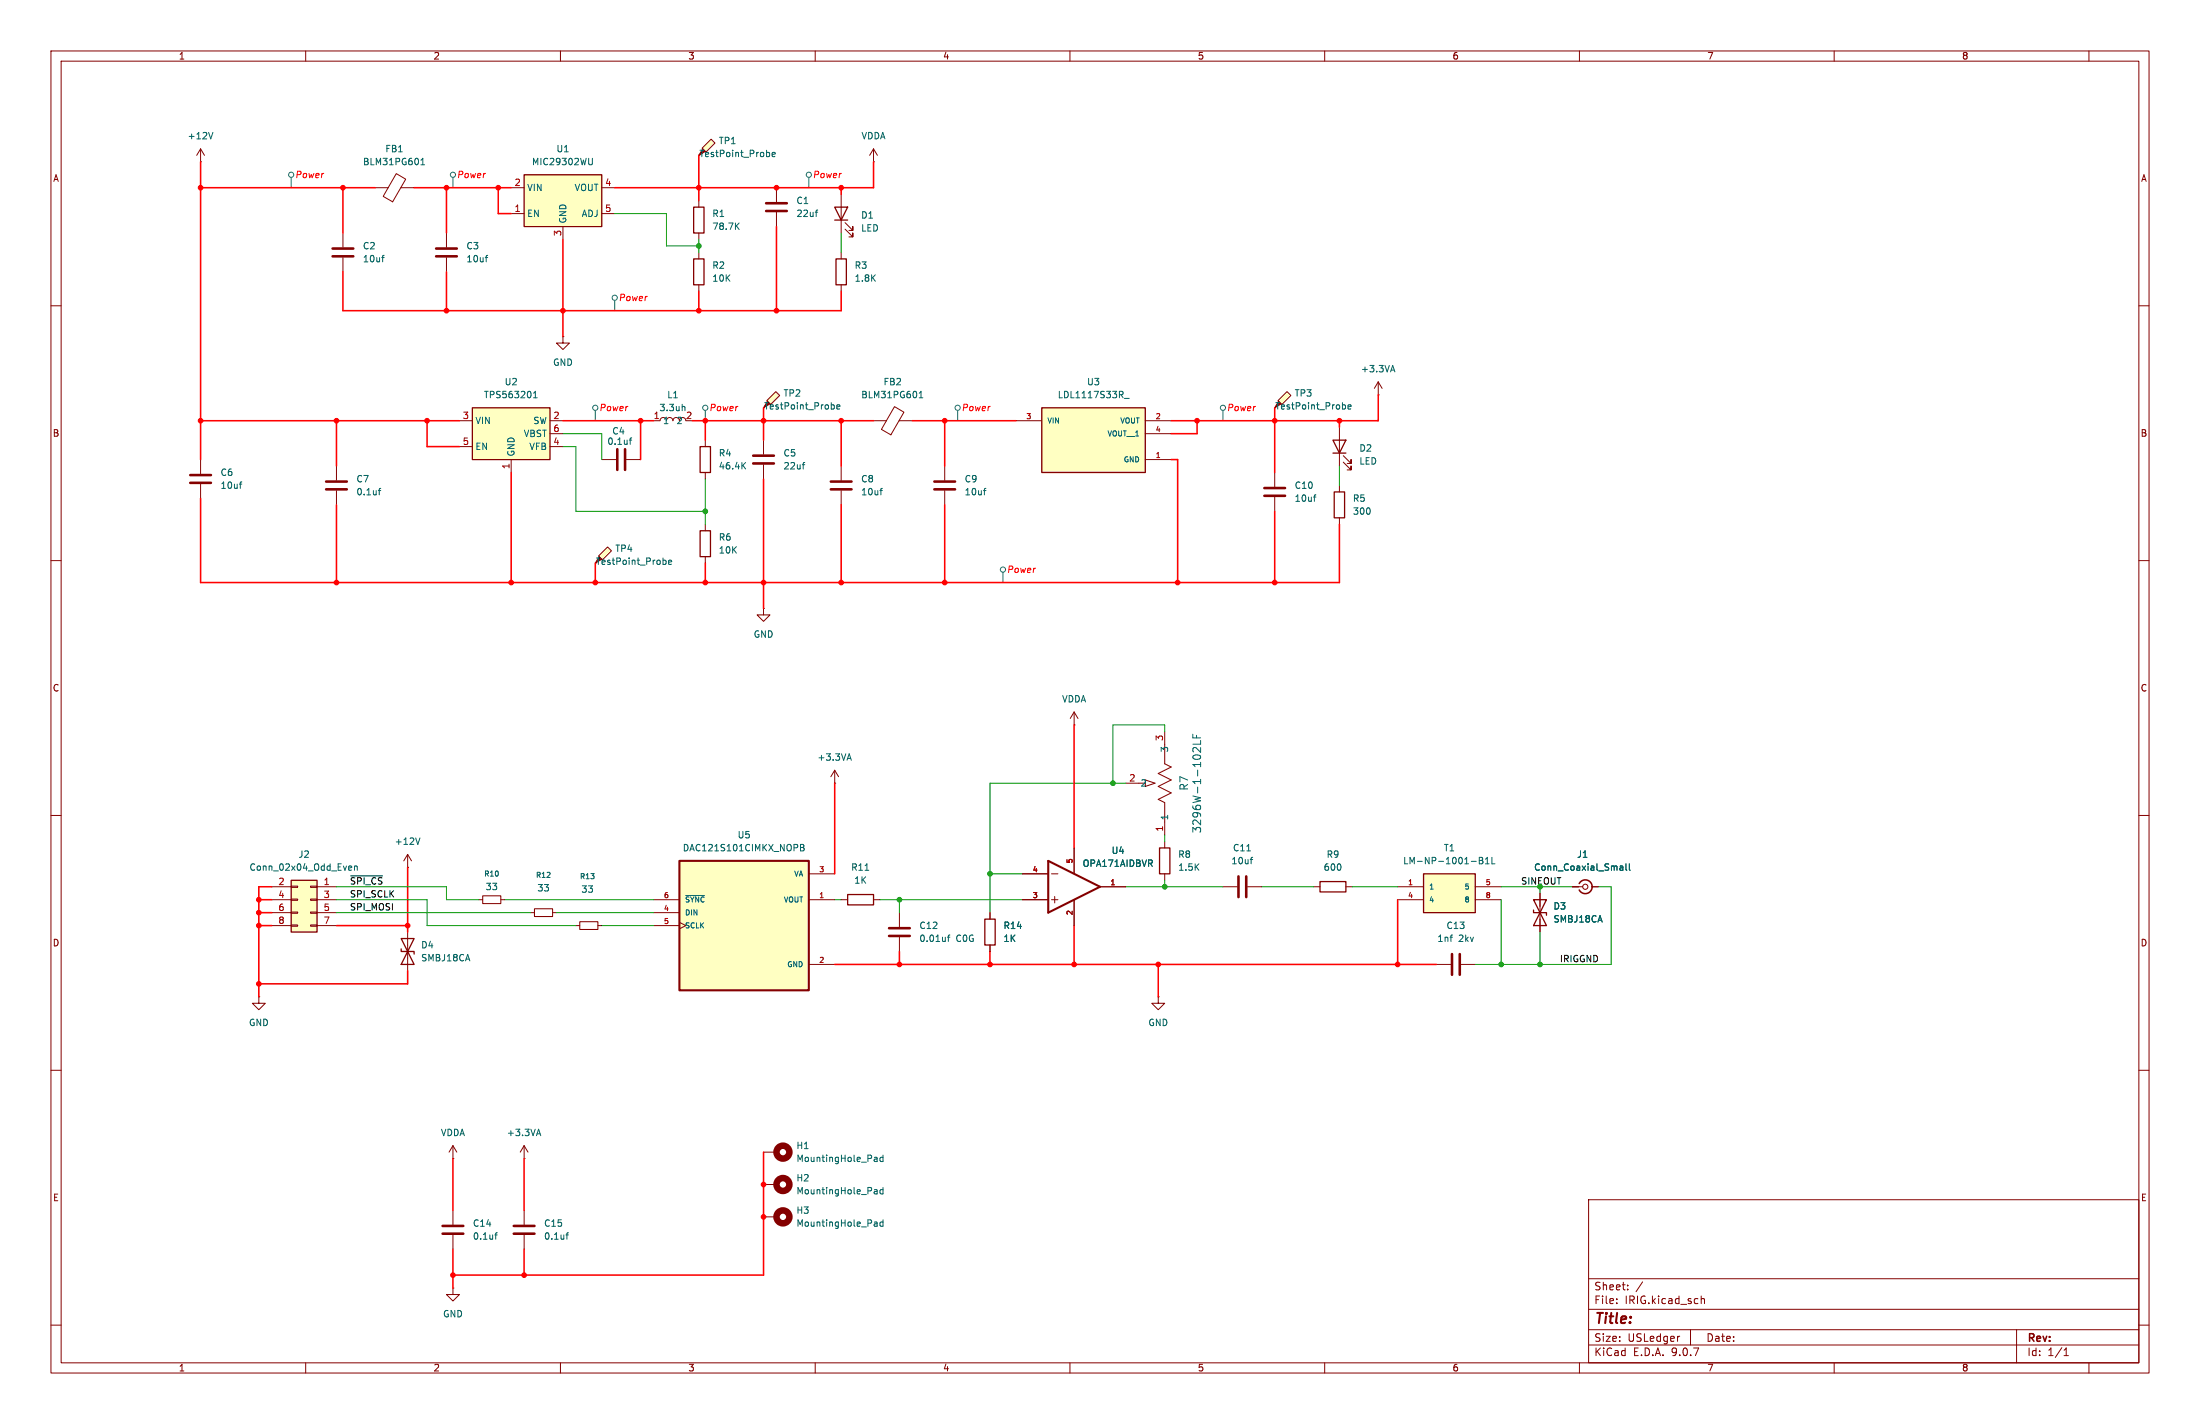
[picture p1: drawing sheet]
<svg xmlns="http://www.w3.org/2000/svg" width="432mm" height="279mm" viewBox="0 0 432 279" stroke-linecap="round" stroke-linejoin="round" font-family="sans-serif">
<g fill="none" stroke="#840000" stroke-width=".2">
<path d="M10 10h411.8v259.4h-411.8zM12 12h407.8v255.4h-407.8zM60 10v2M110 10v2M160 10v2M210 10v2M260 10v2M310 10v2M360 10v2M410 10v2M137.2 39.4v1.2M137.2 45.7v1.3"/>
<path d="M10 60h2M419.8 60h2M10 110h2M419.8 110h2M10 160h2M419.8 160h2M227.3 195.6v1.3h1.3l-1.3 1.2-1.2-1.2h1.2M227.3 195.6h.1M10 210h2M419.8 210h2M149.9 232.4h2.5M149.9 238.8h2.5"/>
<path d="M149.9 226.1h2.5M311.8 235.4h108v32h-108zM10 260h2M311.8 256.9h108M311.8 250.9h108M317.3 255.6v.2M317.3 254.9v.1M319.5 252.9v.2M319.5 252.2v.1M322.4 251.5l-1.3 1.9M333.9 254.3v1.5M333.9 254.9l.2-.1 .4 .1v.9"/>
<path d="M419.8 260h2M60 267.4v2M110 267.4v2M160 267.4v2M210 267.4v2M260 267.4v2M310 267.4v2M311.8 263.9h108M311.8 260.9h108M329.5 262.2h.2M331.8 260.9v3M360 267.4v2"/>
<path d="M395.8 260.9v6.5M405.1 266h.9M405.1 264.9l.4-.4v1.5M410 267.4v2"/>
</g>
<path d="M136.1 40.6h2.1v5.1h-2.1z" fill="none" stroke="#840000" stroke-width=".25"/>
<g fill="none" stroke="#006464" stroke-width=".2">
<path d="M144.5 44.3l.6 .7M145.1 43.8l-.8 .7M171.7 227.1l.5 .1v.7M171.7 233.4l.5 .2v.7M171.7 239.8l.5 .1v.7M172.2 234.2l-.5 .1M172.2 233.7l-.5 .1M172.2 227.8l-.5 .1M172.2 227.4h-.5M173.3 233.5l-.3-.1-.3 .3 .1 .5h.5M173.3 226.6v1.3M173.3 233v1.3"/>
<path d="M173.3 239.3v1.3M173.3 227.1h-.3l-.3 .2 .1 .5h.5M173.3 239.8h-.3l-.3 .2 .1 .5h.5M172.2 240.5l-.5 .1M172.2 240.1h-.5"/>
</g>
<g fill="none" stroke="#840000" stroke-width="1.3">
<circle cx="153.7" cy="226.1" r="1.27"/>
<circle cx="153.7" cy="232.4" r="1.27"/>
<circle cx="153.7" cy="238.8" r="1.27"/>
</g>
<path d="M102.9 34.3h15.2v10.2h-15.2z" fill="#ffffc2"/>
<path d="M102.9 34.3h15.2v10.2h-15.2zM163.8 40.6h2.6l-1.3 2.6zM163.8 43.2h2.6M164.1 50.8h2v5.1h-2zM193.3 180.3h2v5.1h-2z" fill="none" stroke="#840000" stroke-width=".25"/>
<g fill="none" stroke="#840000" stroke-width=".2">
<path d="M100.3 36.8h2.6M118.1 36.8h2.5M152.4 36.8v2.8M165.1 38.1v7.6M100.3 41.9h2.6M110.5 44.5v2.5M118.1 41.9h2.5M152.4 41.7v2.8M165.1 49.5v1.3M165.1 55.9v1.3M165.9 45l1.5 1.5v-.8v.8h-.8M165.9 43.7l1.5 1.5v-.7v.7h-.8"/>
<path d="M194.3 179.1v1.2M240 174h2.8M244.9 174h2.7M194.3 185.4v1.3"/>
</g>
<path d="M116.3 31.1v1l-.2 .2h-.3M160 41.6h.5M160.5 41.2l-.2 .1M244.7 166.9h.7M245.4 168.6h.5M245.9 168.2l-.3 .1" fill="none" stroke="#006464" stroke-width=".2"/>
<path d="M150.4 39.9h4M150.4 41.4h4M243.1 172v4M244.6 172v4" fill="none" stroke="#840000" stroke-width=".51"/>
<path d="M137.8 29.1l1.8-1.8 .7 .8-1.7 1.7z" fill="#ffffc2"/>
<g fill="none" stroke="#840000" stroke-width=".2">
<path d="M39.4 31.8h.1M39.4 29.2v2.6M39.4 29.2l-.8 1.3M39.4 29.2l.7 1.3M73.7 36.8h2.5M77.8 34.1l1.8 1.1-2.5 4.4-1.9-1.1zM78.7 36.8h2.6M137.8 29.1l1.8-1.8 .7 .8-1.7 1.7zM171.4 31.8h.1M171.4 29.2l-.7 1.3M171.4 29.2l.8 1.3M171.4 29.2v2.6"/>
<path d="M137.2 49.5v1.3M137.2 55.9v1.3M110.5 66v1.3h1.3l-1.3 1.3-1.3-1.3h1.3M110.5 66h.1M39.4 90.2v2.8M39.4 95v2.8M66 91.4v2.8M66 96.3v2.8M149.9 86.4v2.8M149.9 91.2v2.8M165.1 91.4v2.8M165.1 96.3v2.8"/>
<path d="M185.4 91.4v2.8M185.4 96.3v2.8M149.9 119.4v1.3h1.2l-1.2 1.2-1.3-1.2h1.3M149.9 119.4h.1M210.8 139.7l-.7 1.3M210.8 139.7l.8 1.3M210.8 139.7v2.5M210.8 142.2h.1M176.5 179.1v2.8M200.7 171.5h5M200.7 176.5h5M206.4 171.5h1.2"/>
<path d="M206.4 176.5h1.2M207 175.9v1.3M210.8 166.4v5.1M210.8 176.5v5.1M215.9 174h5.1M308.6 174h2M312.4 174h1.3M176.5 183.9v2.8"/>
<circle cx="311.1" cy="174" r=".51"/>
</g>
<g fill="none" stroke="#006464" stroke-width=".2">
<path d="M41.8 26l-.4 1.2M82.6 32.3h.7M82.6 31.4l.4-.3v1.2M150.8 29.9l.3 .2v.4l-.3 .2M151.5 30.3l.6-.1v-.2l-.4-.1-.2 .2 .1 .6h.5M47 95h.5M47.5 94.6h-.3M74.3 96.3h.4M74.7 95.8l-.3 .2v1.1M157.5 91.2h.5M158 90.7l-.3 .1M172.7 96.3h.5"/>
<path d="M173.2 95.8l-.2 .1M193 96.3h.5M193.5 95.8l-.2 .1M318 170h.5v.8M318 170.7h.5M318.5 170.2l-.5 .1M319.1 169.5v1.1l.2 .2M319.8 169.5v1.1l.2 .2M186 183.9h.4M186.4 183.5l-.3 .1v1.1"/>
</g>
<path d="M310 173.4a1.35 1.35 0 0 1 2-.5 1.35 1.35 0 0 1 0 2.1 1.35 1.35 0 0 1-2-.4" fill="none" stroke="#840000" stroke-width=".3"/>
<path d="M37.3 93.2h4.1M37.3 94.7h4.1M64 94.5h4.1M64 96h4.1M147.8 89.4h4.1M147.8 90.9h4.1M163.1 94.5h4M163.1 96h4M183.4 94.5h4.1M183.4 96h4.1M174.5 182.1h4.1M174.5 183.6h4.1" fill="none" stroke="#840000" stroke-width=".51"/>
<path d="M136.1 50.8h2.1v5.1h-2.1z" fill="none" stroke="#840000" stroke-width=".25"/>
<path d="M205.7 168.9l10.2 5.1-10.2 5.1z" fill="none" stroke="#840000" stroke-width=".41"/>
<path d="M150.5 78.6l1.8-1.8 .7 .8-1.7 1.8z" fill="#ffffc2"/>
<g fill="none" stroke="#840000" stroke-width=".2">
<path d="M150.5 78.6l1.8-1.8 .7 .8-1.7 1.8zM175.6 79.8l1.8 1.1-2.5 4.4-1.9-1zM270.5 77.5h.1M270.5 74.9l-.8 1.3M270.5 74.9l.8 1.3M270.5 74.9v2.6M118.1 90.2h2.8M122.9 90.2h2.8M128.3 82.6l1.2-.1a.63 .63 0 0 1 .7-.6 .63 .63 0 0 1 .6 .7v-.1a.63 .63 0 0 1 .7-.6 .63 .63 0 0 1 .6 .7v-.1a.63 .63 0 0 1 .6-.6 .63 .63 0 0 1 .6 .7l.1-.1a.63 .63 0 0 1 .6-.6 .63 .63 0 0 1 .6 .7M138.4 86.4v1.2M138.4 92.7v1.3M171.4 82.6h2.6"/>
<path d="M176.5 82.6h2.6M138.4 102.9v1.2M138.4 109.2v1.3M221 153.7h2.5M224.8 153l1.9 .7-1.9 .6M228.6 143.5v6.4l1.3 .6-2.6 1.3 2.6 1.2-2.6 1.3 2.6 1.3-2.6 1.2 1.3 .7v6.3M228.6 165.1v1.3M228.6 171.5v1.2"/>
</g>
<g fill="none" stroke="#006464" stroke-width=".2">
<path d="M134.1 79.7l.3 .2v.7M163.5 79.4l.3 .3v.3l-.3 .3M164.2 79.8l.6-.1v-.2l-.4-.1-.2 .2 .1 .6h.5M180.4 78h.7M180.4 77.1l.4-.3v1.2M273 72.6h.7M273.4 71.7l.4 1.3M123.5 86.3h.5M124 85.9l-.3 .2v1.1M145.8 91.3l.5 .7M146.3 90.7l-.7 .8M234.1 144.1v.7h1.5"/>
<path d="M234.8 144.3v.5M235.6 146.7v.9l-1-.9h-.3l-.2 .3 .2 .5M235.6 145.3v.7h-1.5"/>
</g>
<path d="M137.4 87.6h2v5.1h-2zM137.4 104.1h2v5.1h-2zM227.6 166.4h2v5.1h-2z" fill="none" stroke="#840000" stroke-width=".25"/>
<path d="M121.2 88.1v4.1M122.7 88.1v4.1" fill="none" stroke="#840000" stroke-width=".51"/>
<path d="M92.7 80h15.2v10.2h-15.2z" fill="#ffffc2"/>
<path d="M92.7 80h15.2v10.2h-15.2z" fill="none" stroke="#840000" stroke-width=".25"/>
<path d="M90.2 82.6h2.5M90.2 87.6h2.5M100.3 90.2v2.5M107.9 82.6h2.6M107.9 87.6h2.6M107.9 85.1h2.6M281.9 189.2h2.8M286.8 189.2h2.8" fill="none" stroke="#840000" stroke-width=".2"/>
<path d="M104.7 78h.7M104.7 77.1l.4-.3v1.2M284.6 183.9h.5M285 183.5h.1" fill="none" stroke="#006464" stroke-width=".2"/>
<path d="M285 187.2v4.1M286.5 187.2v4.1" fill="none" stroke="#840000" stroke-width=".51"/>
<path d="M279.4 171.5h10.2v7.6h-10.2z" fill="#ffffc2"/>
<path d="M259.1 173h5.1v2h-5.1zM279.4 171.5h10.2v7.6h-10.2zM301 176.5h2.5l-2.5 5.1h2.5zM301 178.6v.5h2.5v.5" fill="none" stroke="#840000" stroke-width=".25"/>
<g fill="none" stroke="#840000" stroke-width=".2">
<path d="M80 170.2h.1M80 167.6l-.8 1.3M80 167.6l.8 1.3M80 167.6v2.6M94 176.5h.7M94.7 175.8h3.6v1.5h-3.6zM98.3 176.5h.8M257.8 174h1.3M264.2 174h1.2M274.3 174h5.1M274.3 176.5h5.1M289.6 174h5"/>
<path d="M289.6 176.5h5M302.3 175.3v7.6M113 181.6h.8M113.8 180.8h3.5v1.6h-3.5zM117.3 181.6h.8M88.9 227.3h.1M88.9 224.8l-.8 1.3M88.9 224.8l.8 1.3M88.9 224.8v2.5M88.9 237.5v2.8M102.9 227.3h.1M102.9 224.8v2.5"/>
<path d="M102.9 237.5v2.8M102.9 224.8l-.8 1.3M102.9 224.8l.7 1.3M88.9 252.7v1.3h1.3l-1.3 1.3-1.3-1.3h1.3M88.9 252.7h.1M88.9 242.3v2.8M102.9 242.3v2.8"/>
</g>
<g fill="none" stroke="#006464" stroke-width=".2">
<path d="M82.4 164.4l-.4 1.3M288.8 169h.9M290.3 168.2h.5l.2 .3-.2 .3 .2 .1 .1 .3-.3 .3h-.5zM290.3 168.8h.5M291.6 169.5h.7M291.6 168.6l.3-.4v1.3M292.8 168.2v1.3h.6M105.4 222.5h.6M105.7 221.6l.4 1.2M97.1 242.3h.5M97.6 241.9l-.3 .2v1M111.1 242.3h.5"/>
<path d="M111.6 241.9l-.3 .2v1"/>
</g>
<path d="M86.9 240.5h4M86.9 242.1h4M100.8 240.5h4.1M100.8 242.1h4.1" fill="none" stroke="#840000" stroke-width=".51"/>
<path d="M117.5 109.1l1.8-1.8 .7 .8-1.8 1.8z" fill="#ffffc2"/>
<path d="M117.5 109.1l1.8-1.8 .7 .8-1.8 1.8z" fill="none" stroke="#840000" stroke-width=".2"/>
<path d="M130.5 109.9l.2 .2v.4l-.2 .3M131.2 110.3l.6-.1v-.2l-.4-.1-.2 .2 .1 .6h.5" fill="none" stroke="#006464" stroke-width=".2"/>
<path d="M57.1 172.7h5.1v10.2h-5.1z" fill="#ffffc2"/>
<path d="M57.1 172.7h5.1v10.2h-5.1z" fill="none" stroke="#840000" stroke-width=".25"/>
<g fill="none" stroke="#840000" stroke-width=".2">
<path d="M53.3 174h3.8M53.3 176.5h3.8M53.3 179.1h3.8M57.1 173.9h1.3v.2h-1.3zM57.1 176.4h1.3v.3h-1.3zM57.1 178.9h1.3v.3h-1.3zM61 173.9h1.2v.2h-1.2zM61 176.4h1.2v.3h-1.2zM61 178.9h1.2v.3h-1.2zM62.2 174h3.8M62.2 176.5h3.8M62.2 179.1h3.8"/>
<path d="M53.3 181.6h3.8M57.1 181.5h1.3v.2h-1.3zM61 181.5h1.2v.2h-1.2zM62.2 181.6h3.8"/>
</g>
<path d="M68.6 169.9l.4 .1v.2l-.6 .1M69 170.7l-.4 .1M69.6 170h.5v.8M69.6 169.9v.9" fill="none" stroke="#006464" stroke-width=".2"/>
<path d="M204.5 80h20.3v12.7h-20.3z" fill="#ffffc2"/>
<path d="M204.5 80h20.3v12.7h-20.3zM261.9 96.5h2v5.1h-2zM166.4 175.5h5v2h-5zM78.7 184.2h2.6l-2.6 5h2.6zM78.7 186.2v.5h2.6v.5" fill="none" stroke="#840000" stroke-width=".25"/>
<g fill="none" stroke="#840000" stroke-width=".2">
<path d="M67.3 45.7v2.8M67.3 50.5v2.8M87.6 45.7v2.8M87.6 50.5v2.8M199.4 82.6h5.1M224.8 82.6h5.1M224.8 85.1h5.1M224.8 90.2h5.1M250.2 92.7v2.8M250.2 97.5v2.8M262.9 95.3v1.2M262.9 101.6v1.3"/>
<path d="M163.8 153.7h.1M163.8 151.1l-.7 1.3M163.8 151.1l.8 1.3M163.8 151.1v2.6M165.1 176.5h1.3M171.4 176.5h1.3M80 182.9v7.6"/>
</g>
<path d="M74.9 50.5h.5M75.4 50.1l-.2 .1M95.2 50.5h.5M95.7 50.1l-.2 .1M220.7 78.2h.9M257.8 97.5h.5M258.3 97.1l-.3 .1M166.4 148.8h.6M166.7 147.9l.4 1.3M169.8 170.8h.7" fill="none" stroke="#006464" stroke-width=".2"/>
<path d="M65.3 48.8h4M65.3 50.3h4M85.6 48.8h4.1M85.6 50.3h4.1M248.2 95.8h4M248.2 97.3h4" fill="none" stroke="#840000" stroke-width=".51"/>
<path d="M250.8 78.6l1.8-1.8 .8 .8-1.8 1.8z" fill="#ffffc2"/>
<path d="M250.8 78.6l1.8-1.8 .8 .8-1.8 1.8zM262.9 83.8v7.6M263.7 90.7l1.5 1.5v-.8v.8h-.8M263.7 89.4l1.5 1.5v-.7v.7h-.8M104.1 179.1h.8M104.9 178.3h3.6v1.5h-3.6zM108.5 179.1h.7M50.8 195.6v1.3h1.3l-1.3 1.2-1.3-1.2h1.3M50.8 195.6h.1" fill="none" stroke="#840000" stroke-width=".2"/>
<path d="M263.8 79.4l.3 .3v.3l-.3 .3M264.6 79.8l.6-.1-.1-.2-.3-.1-.2 .2v.6h.5" fill="none" stroke="#006464" stroke-width=".2"/>
<path d="M261.6 86.4h2.6l-1.3 2.5zM261.6 88.9h2.6" fill="none" stroke="#840000" stroke-width=".25"/>
<path d="M133.3 168.9h25.4v25.4h-25.4z" fill="#ffffc2"/>
<path d="M133.3 168.9h25.4v25.4h-25.4z" fill="none" stroke="#840000" stroke-width=".41"/>
<g fill="none" stroke="#840000" stroke-width=".2">
<path d="M128.3 176.5h5M128.3 179.1h5M158.7 176.5h5.1M158.7 171.5h5.1M194.3 179.1v1.2M200.7 176.5h5M200.7 171.5h5M210.8 166.4v5.1M210.8 176.5v5.1M215.9 174h5.1M302.3 175.3v2.5M308.6 174h1.3"/>
<path d="M312.4 174h1.3M128.3 181.6h5M133.3 181l1.3 .6-1.3 .6M158.7 189.2h5.1M194.3 185.4v1.3M302.3 180.3v2.6"/>
</g>
<path d="M134.6 175.7h3.7M157.1 165.7h.4l.3 .2-.3 .4 .3 .1v.3l-.2 .2h-.5zM157.1 166.3h.4M318 170h.5v.8M318 170.7h.5M318.5 170.2l-.5 .1M319.1 169.5v1.1l.2 .2M319.8 169.5v1.1l.2 .2" fill="none" stroke="#006464" stroke-width=".2"/>
<g fill="none" stroke="#484848" stroke-width=".2">
<path d="M57.1 34.8v2M88.9 34.8v2M158.7 34.8v2M120.6 58.9v2.1M116.8 80.5v2.1M138.4 80.5v2.1M188 80.5v2.1M240 80.5v2.1M196.8 112.3v2"/>
<circle cx="57.2" cy="34.3" r=".51"/>
<circle cx="88.9" cy="34.3" r=".51"/>
<circle cx="158.8" cy="34.3" r=".51"/>
<circle cx="120.7" cy="58.4" r=".51"/>
<circle cx="116.8" cy="80" r=".51"/>
<circle cx="138.4" cy="80" r=".51"/>
<circle cx="188" cy="80" r=".51"/>
<circle cx="240" cy="80" r=".51"/>
<circle cx="196.9" cy="111.8" r=".51"/>
</g>
<path d="M68.8 171.9h6.3" fill="none" stroke="#0f0f0f" stroke-width=".2"/>
<g fill="none" stroke="#009600" stroke-width=".2">
<path d="M120.6 41.9h10.2v6.4h6.4M137.2 47v2.5M165.1 45.7v3.8M110.5 87.6h2.5v12.7h25.4M110.5 85.1h7.6v5.1M138.4 94v8.9M262.9 91.4v3.9M221 153.7h-26.7v25.4M228.6 143.5v-1.3h-10.2v11.5M66 174h21.6v2.5h6.4M66 176.5h17.8v5.1h29.2M66 179.1h38.1"/>
<path d="M99.1 176.5h29.2M109.2 179.1h19.1M163.8 176.5h1.3M172.7 176.5h28M176.5 176.5v2.6M194.3 171.5h6.4M221 174h19M228.6 163.8v1.3M228.6 172.7v1.3M247.6 174h10.2M265.4 174h8.9M294.6 174h14"/>
<path d="M294.6 176.5v12.7M302.3 174v1.3M313.7 174h2.5v15.2h-26.6M118.1 181.6h10.2M302.3 182.9v6.3"/>
</g>
<g fill="none" stroke="#f00" stroke-width=".3">
<path d="M39.4 31.8v58.4M39.4 36.8h34.3M67.3 36.8v8.9M81.3 36.8h19M87.6 36.8v8.9M97.8 36.8v5.1h2.5M137.2 30.5v8.9M165.1 36.8v1.3M171.4 31.8v5h-50.8M67.3 53.3v7.7h97.8v-3.8M87.6 53.3v7.7M110.5 47v19"/>
<path d="M137.2 57.2v3.8M152.4 44.5v16.5M270.5 77.5v5.1h-40.6M39.4 82.6h50.8M39.4 97.8v16.5h223.5v-11.4M66 82.6v8.8M66 99.1v15.2M83.8 82.6v5h6.4M100.3 92.7v21.6M110.5 82.6h17.8M125.7 82.6v7.6M135.9 82.6h35.5"/>
<path d="M138.4 82.6v3.8M149.9 80v6.4M149.9 94v25.4M165.1 82.6v8.8M165.1 99.1v15.2M179.1 82.6h20.3M185.4 82.6v8.8M185.4 99.1v15.2M229.9 90.2h1.2v24.1M234.9 82.6v2.5h-5M250.2 80v12.7M262.9 82.6v1.2"/>
<path d="M116.8 110.5v3.8M138.4 110.5v3.8M250.2 100.3v14M163.8 153.7v17.8M210.8 142.2v24.2M50.8 179.1h2.5M50.8 176.5h2.5M53.3 174h-2.5v21.6M80 170.2v12.7M274.3 176.5v12.7M50.8 181.6h2.5M66 181.6h14"/>
<path d="M80 190.5v2.5h-29.2M163.8 189.2h118.1M176.5 186.7v2.5M194.3 186.7v2.5M210.8 181.6v7.6M227.3 189.2v6.4M88.9 227.3v10.2M102.9 227.3v10.2M149.9 226.1v24.1h-61M88.9 245.1v7.6M102.9 245.1v5.1"/>
</g>
<g fill="#f00" stroke="#f00" stroke-width=".2">
<circle cx="66" cy="114.3" r=".46"/>
<circle cx="100.3" cy="114.3" r=".46"/>
<circle cx="50.8" cy="193" r=".46"/>
<circle cx="138.4" cy="114.3" r=".46"/>
<circle cx="116.8" cy="114.3" r=".46"/>
<circle cx="80" cy="181.6" r=".46"/>
<circle cx="50.8" cy="179.1" r=".46"/>
<circle cx="50.8" cy="181.6" r=".46"/>
<circle cx="50.8" cy="176.5" r=".46"/>
<circle cx="97.8" cy="36.8" r=".46"/>
<circle cx="87.6" cy="36.8" r=".46"/>
<circle cx="39.4" cy="36.8" r=".46"/>
<circle cx="67.3" cy="36.8" r=".46"/>
<circle cx="39.4" cy="82.6" r=".46"/>
<circle cx="137.2" cy="61" r=".46"/>
<circle cx="152.4" cy="61" r=".46"/>
<circle cx="152.4" cy="36.8" r=".46"/>
<circle cx="165.1" cy="36.8" r=".46"/>
<circle cx="110.5" cy="61" r=".46"/>
<circle cx="137.2" cy="36.8" r=".46"/>
<circle cx="176.5" cy="189.2" r=".46"/>
<circle cx="149.9" cy="232.4" r=".46"/>
<circle cx="149.9" cy="238.8" r=".46"/>
<circle cx="102.9" cy="250.2" r=".46"/>
<circle cx="88.9" cy="250.2" r=".46"/>
<circle cx="66" cy="82.6" r=".46"/>
<circle cx="83.8" cy="82.6" r=".46"/>
<circle cx="87.6" cy="61" r=".46"/>
<circle cx="125.7" cy="82.6" r=".46"/>
<circle cx="138.4" cy="82.6" r=".46"/>
<circle cx="165.1" cy="82.6" r=".46"/>
<circle cx="185.4" cy="82.6" r=".46"/>
<circle cx="149.9" cy="82.6" r=".46"/>
<circle cx="274.3" cy="189.2" r=".46"/>
<circle cx="210.8" cy="189.2" r=".46"/>
<circle cx="227.3" cy="189.2" r=".46"/>
<circle cx="194.3" cy="189.2" r=".46"/>
<circle cx="231.1" cy="114.3" r=".46"/>
<circle cx="165.1" cy="114.3" r=".46"/>
<circle cx="185.4" cy="114.3" r=".46"/>
<circle cx="149.9" cy="114.3" r=".46"/>
<circle cx="234.9" cy="82.6" r=".46"/>
<circle cx="250.2" cy="82.6" r=".46"/>
<circle cx="250.2" cy="114.3" r=".46"/>
<circle cx="262.9" cy="82.6" r=".46"/>
</g>
<g fill="#009600" stroke="#009600" stroke-width=".2">
<circle cx="138.4" cy="100.3" r=".46"/>
<circle cx="137.2" cy="48.3" r=".46"/>
<circle cx="294.6" cy="189.2" r=".46"/>
<circle cx="302.3" cy="174" r=".46"/>
<circle cx="302.3" cy="189.2" r=".46"/>
<circle cx="228.6" cy="174" r=".46"/>
<circle cx="218.4" cy="153.7" r=".46"/>
<circle cx="194.3" cy="171.5" r=".46"/>
<circle cx="176.5" cy="176.5" r=".46"/>
</g>
<text font-size="2.8" fill="#840000" x="312.8" y="260.3">Title:</text>
<g font-size="2.1" fill="#006464">
<text x="233.4" y="155.2" transform="rotate(-90 233.4 155.2)">R7</text>
<text x="235.9" y="163.6" transform="rotate(-90 235.9 163.6)">3296W-1-102LF</text>
</g>
<g font-size="2.1" fill="#840000">
<text x="312.8" y="256.1">File:</text>
<text x="312.8" y="253.4">Sheet:</text>
<text x="318.9" y="256.1">IRIG.kicad_sch</text>
<text x="312.8" y="263.5">Size:</text>
<text x="319.5" y="263.5">USLedger</text>
<text x="334.8" y="263.5">Date:</text>
<text x="397.8" y="263.7">Rev:</text>
<text x="312.8" y="266.3">KiCad</text>
<text x="320.5" y="266.3">E.D.A.</text>
<text x="328.1" y="266.3">9.0.7</text>
<text x="397.8" y="266.3">Id:</text>
<text x="401.9" y="266.3">1/1</text>
</g>
<g font-size="1.8" fill="#840000">
<text x="35" y="11.9">1</text>
<text x="85" y="11.9">2</text>
<text x="135" y="11.9">3</text>
<text x="185" y="11.9">4</text>
<text x="235" y="11.9">5</text>
<text x="285" y="11.9">6</text>
<text x="335" y="11.9">7</text>
<text x="385" y="11.9">8</text>
<text x="10.3" y="35.9">A</text>
<text x="420.1" y="35.9">A</text>
<text x="10.3" y="85.9">B</text>
<text x="420.1" y="85.9">B</text>
<text x="10.3" y="135.9">C</text>
<text x="420.1" y="135.9">C</text>
<text x="10.3" y="185.9">D</text>
<text x="420.1" y="185.9">D</text>
<text x="10.3" y="235.9">E</text>
<text x="420.1" y="235.9">E</text>
<text x="35" y="269.3">1</text>
<text x="85" y="269.3">2</text>
<text x="135" y="269.3">3</text>
<text x="185" y="269.3">4</text>
<text x="235" y="269.3">5</text>
<text x="285" y="269.3">6</text>
<text x="335" y="269.3">7</text>
<text x="385" y="269.3">8</text>
</g>
<g font-size="1.8" fill="#006464">
<text x="36.7" y="27.5">+12V</text>
<text x="141" y="28.5">TP1</text>
<text x="169" y="27.5">VDDA</text>
<text x="71.1" y="32.6">BLM31PG601</text>
<text x="75.5" y="30.1">FB1</text>
<text x="104.3" y="32.6">MIC29302WU</text>
<text x="109.1" y="30.1">U1</text>
<text x="137.2" y="31">TestPoint_Probe</text>
<text x="103.4" y="37.7">VIN</text>
<text x="112.7" y="37.7">VOUT</text>
<text x="156.2" y="40.2">C1</text>
<text x="103.4" y="42.8">EN</text>
<text x="111.4" y="43.9" transform="rotate(-90 111.4 43.9)">GND</text>
<text x="114.1" y="42.8">ADJ</text>
<text x="139.7" y="42.8">R1</text>
<text x="139.7" y="45.3">78.7K</text>
<text x="156.2" y="42.8">22uf</text>
<text x="168.9" y="43.1">D1</text>
<text x="168.9" y="45.6">LED</text>
<text x="71.1" y="49.1">C2</text>
<text x="71.1" y="51.7">10uf</text>
<text x="91.4" y="49.1">C3</text>
<text x="91.4" y="51.7">10uf</text>
<text x="139.7" y="52.9">R2</text>
<text x="167.6" y="52.9">R3</text>
<text x="139.7" y="55.5">10K</text>
<text x="167.6" y="55.5">1.8K</text>
<text x="108.5" y="72">GND</text>
<text x="99" y="75.8">U2</text>
<text x="173.3" y="75.8">FB2</text>
<text x="213.3" y="75.8">U3</text>
<text x="267" y="73.3">+3.3VA</text>
<text x="93.2" y="83.4">VIN</text>
<text x="94.9" y="78.3">TPS563201</text>
<text x="104.6" y="83.4">SW</text>
<text x="129.3" y="80.9">3.3uh</text>
<text x="130" y="83.4">1</text>
<text x="130.9" y="78.3">L1</text>
<text x="132.7" y="83.4">2</text>
<text x="149.9" y="80.6">TestPoint_Probe</text>
<text x="153.7" y="78">TP2</text>
<text x="168.9" y="78.3">BLM31PG601</text>
<text x="207.5" y="78.3">LDL1117S33R_</text>
<text x="250.2" y="80.6">TestPoint_Probe</text>
<text x="254" y="78">TP3</text>
<text x="93.2" y="88.5">EN</text>
<text x="101.2" y="89.7" transform="rotate(-90 101.2 89.7)">GND</text>
<text x="102.7" y="86">VBST</text>
<text x="103.8" y="88.5">VFB</text>
<text x="119.1" y="87.5">0.1uf</text>
<text x="120.1" y="85.4">C4</text>
<text x="141" y="89.8">R4</text>
<text x="153.7" y="89.8">C5</text>
<text x="266.7" y="88.8">D2</text>
<text x="43.2" y="93.6">C6</text>
<text x="69.9" y="94.8">C7</text>
<text x="141" y="92.3">46.4K</text>
<text x="153.7" y="92.3">22uf</text>
<text x="168.9" y="94.8">C8</text>
<text x="189.2" y="94.8">C9</text>
<text x="266.7" y="91.4">LED</text>
<text x="43.2" y="96.1">10uf</text>
<text x="69.9" y="97.4">0.1uf</text>
<text x="168.9" y="97.4">10uf</text>
<text x="189.2" y="97.4">10uf</text>
<text x="254" y="98.7">10uf</text>
<text x="254" y="96.1">C10</text>
<text x="265.4" y="98.7">R5</text>
<text x="265.4" y="101.2">300</text>
<text x="141" y="106.3">R6</text>
<text x="116.8" y="111">TestPoint_Probe</text>
<text x="120.7" y="108.5">TP4</text>
<text x="141" y="108.8">10K</text>
<text x="147.8" y="125.3">GND</text>
<text x="208.4" y="138">VDDA</text>
<text x="160.3" y="149.5">+3.3VA</text>
<text x="229.5" y="147.7" transform="rotate(-90 229.5 147.7)">3</text>
<text x="223.8" y="154.5">2</text>
<text x="229.5" y="161" transform="rotate(-90 229.5 161)">1</text>
<text x="77.4" y="166">+12V</text>
<text x="133.9" y="167.2">DAC121S101CIMKX_NOPB</text>
<text x="144.7" y="164.7">U5</text>
<text x="218.1" y="167.7">U4</text>
<text x="241.9" y="167.2">C11</text>
<text x="283.3" y="167.2">T1</text>
<text x="48.9" y="171">Conn_02x04_Odd_Even</text>
<text x="58.5" y="168.5">J2</text>
<text x="167" y="171">R11</text>
<text x="167.6" y="173.6">1K</text>
<text x="212.4" y="170.3">OPA171AIDBVR</text>
<text x="231.1" y="168.5">R8</text>
<text x="231.1" y="171">1.5K</text>
<text x="241.6" y="169.8">10uf</text>
<text x="259.7" y="171">600</text>
<text x="260.3" y="168.5">R9</text>
<text x="275.3" y="169.8">LM-NP-1001-B1L</text>
<text x="301" y="171">Conn_Coaxial_Small</text>
<text x="309.4" y="168.5">J1</text>
<text x="95.2" y="174.9">33</text>
<text x="105.4" y="175.1">33</text>
<text x="114" y="175.4">33</text>
<text x="304.8" y="178.7">D3</text>
<text x="180.3" y="185">0.01uf</text>
<text x="180.3" y="182.5">C12</text>
<text x="187.6" y="185">C0G</text>
<text x="196.9" y="185">1K</text>
<text x="196.9" y="182.5">R14</text>
<text x="282" y="185">1nf</text>
<text x="283.8" y="182.5">C13</text>
<text x="286.3" y="185">2kv</text>
<text x="304.8" y="181.2">SMBJ18CA</text>
<text x="82.6" y="186.3">D4</text>
<text x="82.6" y="188.8">SMBJ18CA</text>
<text x="48.8" y="201.5">GND</text>
<text x="225.3" y="201.5">GND</text>
<text x="86.4" y="223.1">VDDA</text>
<text x="99.4" y="223.1">+3.3VA</text>
<text x="156.2" y="225.7">H1</text>
<text x="156.2" y="232">H2</text>
<text x="156.2" y="228.2">MountingHole_Pad</text>
<text x="156.2" y="234.5">MountingHole_Pad</text>
<text x="156.2" y="238.4">H3</text>
<text x="92.7" y="243.4">0.1uf</text>
<text x="92.7" y="240.9">C14</text>
<text x="106.7" y="243.4">0.1uf</text>
<text x="106.7" y="240.9">C15</text>
<text x="156.2" y="240.9">MountingHole_Pad</text>
<text x="86.9" y="258.7">GND</text>
</g>
<g font-size="1.8" fill="#f00">
<text x="57.8" y="35.2">Power</text>
<text x="89.6" y="35.2">Power</text>
<text x="159.4" y="35.2">Power</text>
<text x="121.3" y="59.3">Power</text>
<text x="117.5" y="80.9">Power</text>
<text x="139.1" y="80.9">Power</text>
<text x="188.7" y="80.9">Power</text>
<text x="240.7" y="80.9">Power</text>
<text x="197.5" y="112.6">Power</text>
</g>
<g font-size="1.8" fill="#a90000">
<text x="100.9" y="36.6">2</text>
<text x="100.9" y="41.7">1</text>
<text x="118.7" y="36.6">4</text>
<text x="118.7" y="41.7">5</text>
<text x="110.2" y="46.4" transform="rotate(-90 110.2 46.4)">3</text>
<text x="90.7" y="82.3">3</text>
<text x="108.5" y="82.3">2</text>
<text x="128.2" y="82.3">1</text>
<text x="134.5" y="82.3">2</text>
<text x="90.7" y="87.4">5</text>
<text x="108.5" y="84.8">6</text>
<text x="108.5" y="87.4">4</text>
<text x="100.1" y="92.1" transform="rotate(-90 100.1 92.1)">1</text>
<text x="228.3" y="145.5" transform="rotate(-90 228.3 145.5)">3</text>
<text x="221.5" y="153.4">2</text>
<text x="228.3" y="163.3" transform="rotate(-90 228.3 163.3)">1</text>
<text x="54.5" y="173.7">2</text>
<text x="63.4" y="173.7">1</text>
<text x="54.5" y="176.3">4</text>
<text x="54.5" y="178.8">6</text>
<text x="63.4" y="176.3">3</text>
<text x="63.4" y="178.8">5</text>
<text x="54.5" y="181.4">8</text>
<text x="63.4" y="181.4">7</text>
</g>
<g font-size="1.8" fill="#0f0f0f">
<text x="68.6" y="173.6">~{SPI_CS}</text>
<text x="298.4" y="173.6">SINEOUT</text>
<text x="68.6" y="176.2">SPI_SCLK</text>
<text x="68.6" y="178.7">SPI_MOSI</text>
<text x="306.1" y="188.9">IRIGGND</text>
</g>
<g font-size="1.4" fill="#a90000">
<text x="201.3" y="82.3">3</text>
<text x="226.7" y="82.3">2</text>
<text x="226.7" y="84.8">4</text>
<text x="226.7" y="89.9">1</text>
<text x="160.7" y="171.2">3</text>
<text x="202.6" y="171.2">4</text>
<text x="210.6" y="169.5" transform="rotate(-90 210.6 169.5)">5</text>
<text x="217.8" y="173.7">1</text>
<text x="276.2" y="173.7">1</text>
<text x="291.5" y="173.7">5</text>
<text x="130.2" y="176.3">6</text>
<text x="130.2" y="178.8">4</text>
<text x="160.7" y="176.3">1</text>
<text x="202.6" y="176.3">3</text>
<text x="210.6" y="179.7" transform="rotate(-90 210.6 179.7)">2</text>
<text x="276.2" y="176.3">4</text>
<text x="291.5" y="176.3">8</text>
<text x="130.2" y="181.4">5</text>
<text x="160.7" y="189">2</text>
</g>
<g font-size="1.4" fill="#006464">
<text x="205.5" y="83.3">VIN</text>
<text x="219.7" y="83.3">VOUT</text>
<text x="217.2" y="85.8">VOUT__1</text>
<text x="220.4" y="90.9">GND</text>
<text x="94.9" y="172.2">R10</text>
<text x="105.1" y="172.4">R12</text>
<text x="113.7" y="172.7">R13</text>
<text x="155.7" y="172.2">VA</text>
<text x="134.4" y="177.3">~{SYNC}</text>
<text x="134.4" y="179.8">DIN</text>
<text x="153.7" y="177.3">VOUT</text>
<text x="280.4" y="174.7">1</text>
<text x="280.4" y="177.3">4</text>
<text x="287.3" y="174.7">5</text>
<text x="287.3" y="177.3">8</text>
<text x="134.4" y="182.3">SCLK</text>
<text x="154.4" y="190">GND</text>
</g>
</svg>
